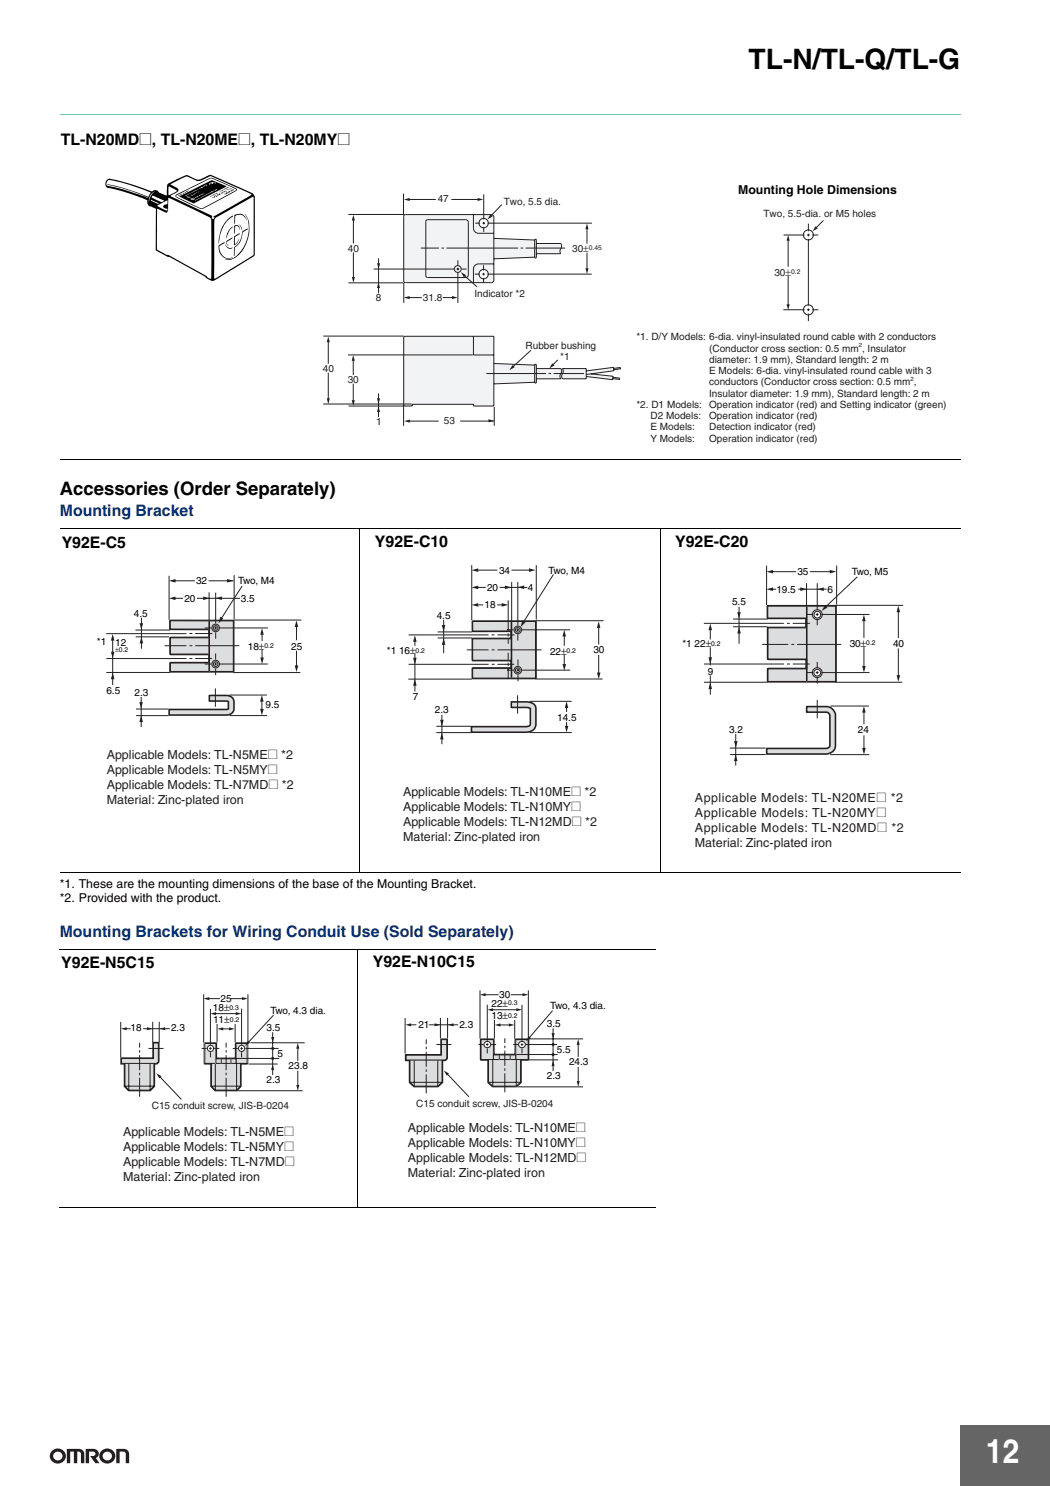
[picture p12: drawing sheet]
<svg xmlns="http://www.w3.org/2000/svg" width="210mm" height="297mm" viewBox="0 0 210 297" stroke-linecap="round" stroke-linejoin="round" font-family="sans-serif">
<g fill="#231f20">
<path d="M13.4 289.6h2.4a1.05 1.05 0 0 1 1.1 1v1.9h-.7v-1.9a.55 .55 0 0 0-.8-.4v2.3h-.6v-2.3h-.8v2.3h-.6z"/>
<path d="M23.2 289.6h.7a1.52 1.52 0 0 1 1.9 .7v2.2h-.7v-1.9v-.2l-.4-.2h-.8v2.3h-.7z"/>
<path d="M17.1 289.6h.7a1.54 1.54 0 0 1 1.9 .7 .9 .9 0 0 1-.6 1.2l.8 1h-.8l-1.1-1.5h.6a.45 .45 0 0 0 .5-.4 .45 .45 0 0 0-.5-.4h-.8v2.3h-.7z"/>
<path d="M10.7 291a.9 .9 0 0 0 1.8 0 .9 .9 0 0 0-1.8 0zM10.3 290.2a1.59 1.59 0 0 1 2.3-.3 1.59 1.59 0 0 1 0 2.3 1.59 1.59 0 0 1-2.3-.3 1.43 1.43 0 0 1 0-1.7z"/>
<path d="M20.6 291a.9 .9 0 0 0 1.8 0 .9 .9 0 0 0-1.8 0zM20.1 290.2a1.59 1.59 0 0 1 2.4-.3 1.59 1.59 0 0 1 0 2.3 1.59 1.59 0 0 1-2.4-.3 1.43 1.43 0 0 1 0-1.7z"/>
</g>
<path d="M192 285h17.9v12h-17.9z" fill="#656565"/>
<path d="M192 284.9v12.1M192 285h17.9" fill="none" stroke="#656565" stroke-width=".2"/>
<path d="M12 22.4h180v.7h-180z" fill="#fff"/>
<path d="M12 22.9h180" fill="none" stroke="#33e69a" stroke-width=".2"/>
<path d="M12 91.3h180v1.5h-180z" fill="#fff"/>
<path d="M12 91.8h180M12 105.5h180M72 105.5v68.9M132 105.5v68.9M12 174.4h180M12 189.7h119.1M71.6 189.7v51.7M12 241.3h119.1" fill="none" stroke="#000" stroke-width=".2"/>
<path d="M80.9 42.9h17.6l.2 .4v12.9l-.6 .2-17.2-.1-.2-.4v-12.6z" fill="#f2f3f4"/>
<path d="M107 47.9v3.6" fill="none" stroke="#f2f3f4" stroke-width=".33"/>
<g fill="#f2f3f4">
<path d="M107 48.7h5.1l.1 .5-.2 1 .1 .5h-5.1z"/>
<path d="M98.5 47.8l8.4 .2v3.5l-8.4 .1z"/>
</g>
<path d="M107 72.8v3.6" fill="none" stroke="#f2f3f4" stroke-width=".33"/>
<g fill="#f2f3f4">
<path d="M107 73.6h5.1l.1 .5-.3 1 .2 .5h-5.1z"/>
<path d="M112.4 73.7h4.7v2h-4.7l-.1-.5 .2-1z"/>
<path d="M98.7 72.7l8.1 .2v3.5l-8.1 .1z"/>
<path d="M117.2 74.1l5.4-.7 .1 .7-5.5 .7z"/>
<path d="M117 74.8l5.6 .4-.2 .8-5.3-.6z"/>
<path d="M122.6 73.6l1.4-.1v.2l-1.4 .2z"/>
<path d="M122.5 75.4l1.4 .1-.1 .3-1.4-.1z"/>
<path d="M80.7 67.3h18.1v13.6h-18.1z"/>
<path d="M94.6 79.8h4.1v1.4h-4.1z"/>
<path d="M80.7 80.1h1.7v1.1h-1.7z"/>
</g>
<g fill="none" stroke="#231f20" stroke-width=".2">
<path d="M80.7 43.2v13M81 42.9h17.2M81 56.5h17.2M85.1 44.3v10.8M85.5 55.5h7.6M85.5 43.9h7.6M93.6 44.4v10.6M94.6 42.9v2.7M94.6 53.8v2.7M95.7 46.6h3M95.7 52.8h3M98.7 43.4v12.6"/>
<path d="M98.7 47.7l8.2 .3v3.4l-8.2 .3M107.2 48v3.4M107.2 48.7h4.9M107.2 50.7h4.9M80.9 67.3l17.8-.1v14h-4.1v-.4h-12.2v.4h-1.7v-13.6zM94.6 67.2v3.8h4.1M98.7 72.7l8.2 .3M106.9 76.4l-8.2 .3M106.9 73v3.4M106.9 73l.2-.2 .1 .2v3.4l-.1 .2-.2-.2M107.2 73.7h4.9a.99 .99 0 0 1-.1 1.2l.1 .8h-4.9M112.4 73.7h4.8v2h-4.8a.99 .99 0 0 1 .2-1.2z"/>
<path d="M117.2 74.1l5.4-.7 .1 .7-5.5 .8M118.1 74.7l4.5 .5-.1 .7-5.3-.6M122.5 75.4l1.4 .2-.1 .2-1.3-.1M122.6 73.6l1.4-.1v.2l-1.3 .2"/>
</g>
<circle cx="96.7" cy="44.6" r=".94" fill="#fff"/>
<circle cx="96.7" cy="44.6" r=".94" fill="none" stroke="#231f20" stroke-width=".2"/>
<circle cx="96.7" cy="54.8" r=".94" fill="#fff"/>
<g fill="none" stroke="#231f20" stroke-width=".2">
<path d="M96.7 38.9v5M74.7 53.8h16.1M80.7 56.2l.3 .3M80.7 56.5v4.1M81 42.9l-.3 .3M84.1 49.6h3.6M85.1 55.1l.4 .4M85.5 43.9l-.4 .4M88.2 49.6h.6M89.3 49.6h14.3M91.3 53.8h.5M91.5 52v1"/>
<path d="M91.5 53.5v.5M91.5 54.5v6.1M92.3 53.8h1M93.1 43.9l.5 .3v.2M93.6 55v.2l-.5 .3M94.6 45.6a1.02 1.02 0 0 0 1.1 1M94.9 54.8h1M95 44.6h1M95.7 52.8a1.02 1.02 0 0 0-1.1 1M96.4 54.8h.5M96.5 44.6h.5M96.7 53v1"/>
<path d="M96.7 54.5v.6M96.7 55.6v1M96.7 44.4v.5M96.7 45.4v1M97.4 54.8h20.9M97.5 44.6h20.8M98.2 42.9l.3 .1 .2 .4M98.7 56v.2l-.5 .3M100.3 40.9l-2.2 2.3M104.1 49.6h.5M105.1 49.6h7.9M106.9 48l.2-.2 .1 .2"/>
<path d="M107.2 51.4l-.1 .2-.2-.2M112.1 48.7a.99 .99 0 0 1-.1 1.2l.1 .8M97.2 74.7h12M109.7 74.7h.5M110.7 74.7h6"/>
<circle cx="91.5" cy="53.8" r=".68"/>
<circle cx="96.7" cy="54.8" r=".94"/>
</g>
<path d="M98.1 42.8l.4 .5-1 .5z" fill="#231f20"/>
<path d="M106.1 70l-3.6 3.3" fill="none" stroke="#231f20" stroke-width=".2"/>
<path d="M102.4 73l.5 .4-1 .6z" fill="#231f20"/>
<path d="M92.8 55.1l2.6 2.2" fill="none" stroke="#231f20" stroke-width=".2"/>
<path d="M92.1 54.4l1.1 .6-.5 .4z" fill="#231f20"/>
<path d="M111.5 71.9l-1 1.1" fill="none" stroke="#231f20" stroke-width=".2"/>
<g fill="#231f20">
<path d="M110.4 72.6l.4 .5-1 .5z"/>
<path d="M75.4 79.6h.6l-.3 1.2z"/>
<path d="M75.7 81.2l.3 1.2h-.6z"/>
</g>
<path d="M70.6 71.9v3.1M70.6 76.7v3.5" fill="none" stroke="#231f20" stroke-width=".2"/>
<g fill="#231f20">
<path d="M70.3 80h.6l-.3 1.1z"/>
<path d="M70.6 71l.3 1.1h-.6z"/>
</g>
<path d="M70.6 43.9v4.8M70.6 50.4v5.2" fill="none" stroke="#231f20" stroke-width=".2"/>
<g fill="#231f20">
<path d="M70.3 55.4h.7l-.4 1.1z"/>
<path d="M70.6 42.9l.3 1.2h-.6z"/>
</g>
<path d="M65.6 68.2v4.5M65.6 74.5v5.3" fill="none" stroke="#231f20" stroke-width=".2"/>
<g fill="#231f20">
<path d="M65.3 79.6h.6l-.3 1.2z"/>
<path d="M65.6 67.3l.3 1.1h-.6z"/>
</g>
<path d="M117.3 45.6v3.1M117.3 50.5v3.3" fill="none" stroke="#231f20" stroke-width=".2"/>
<g fill="#231f20">
<path d="M117 53.6h.7l-.4 1.2z"/>
<path d="M117.3 44.7l.3 1.1h-.6z"/>
</g>
<path d="M80.7 38.7v4.2M81.7 39.9h5.4M90.2 39.9h5.5M69.7 56.5h11" fill="none" stroke="#231f20" stroke-width=".2"/>
<g fill="#231f20">
<path d="M95.5 39.6l1.1 .3-1.1 .3z"/>
<path d="M80.7 39.9l1.2-.3v.6z"/>
</g>
<path d="M81.7 59.5h2.6M88.5 59.5h2.1" fill="none" stroke="#231f20" stroke-width=".2"/>
<g fill="#231f20">
<path d="M90.4 59.2l1.1 .3-1.1 .3z"/>
<path d="M80.7 59.5l1.2-.3v.6z"/>
</g>
<path d="M81.7 84.2h6M92 84.2h6.7" fill="none" stroke="#231f20" stroke-width=".2"/>
<g fill="#231f20">
<path d="M97.6 83.8l1.2 .3-1.2 .3z"/>
<path d="M80.8 84.2l1.1-.3v.6z"/>
</g>
<path d="M64.6 67.2h16.1M69.6 70.9h24.9M75.7 78.7v4.6M64.6 80.8h17.7M69.7 81.2h10.9M80.7 81.1v4M98.8 81.4v3.7" fill="none" stroke="#231f20" stroke-width=".2"/>
<g fill="#231f20">
<path d="M75.4 52.6h.6l-.3 1.2z"/>
<path d="M75.7 56.4l.3 1.2h-.6z"/>
</g>
<g fill="none" stroke="#231f20" stroke-width=".2">
<path d="M69.6 42.9h11.1M75.7 51.6v7M156.6 47h4.3M161.4 47h.5M161.6 44.7v1.5M161.6 46.7v.5M161.6 47.7v13.4M162.4 47h1.2M164.6 44.1l-1.5 1.5M156.6 61.9h4.3M161.4 61.9h.5M161.6 61.7v.5"/>
<path d="M161.6 62.7v1.5M162.4 61.9h1.2"/>
<circle cx="161.6" cy="47" r="1"/>
<circle cx="161.6" cy="61.9" r="1"/>
</g>
<path d="M163 45.2l.5 .5-1.1 .5z" fill="#231f20"/>
<path d="M157.6 47.9v5.4M157.6 55.2v5.8" fill="none" stroke="#231f20" stroke-width=".2"/>
<g fill="#231f20">
<path d="M157.3 60.8h.6l-.3 1.2z"/>
<path d="M157.6 47l.3 1.1h-.7z"/>
</g>
<path d="M21.3 36l.4-.2a41.4 41.4 0 0 1 8.7 2.4 .93 .93 0 0 1 1.5 .3l1.4 .6 .1-1.3a1.11 1.11 0 0 1 .2-1.1l3.6-1.7 .4 .1a3.1 3.1 0 0 0 2.6 .7l1.6-.8h.4l8.3 3.6 .4 .8v11.7l-7.3 4.5a1.46 1.46 0 0 1-2.2 .1l-.4-.4-7.1-4-.3 .1-2.4-1.3v-8.4l-1.4-.5-.3-.5v-.7l-3.9-1.4-3.5-1a.94 .94 0 0 1-1-.5 .94 .94 0 0 1 .2-1.1z" fill="#000"/>
<path d="M34.1 36.8l3.1-1.5h.4l1.7 .9a6 6 0 0 0 2.8-1l8.1 3.7-4.6 2.8-3 1.5 .3 .4-.3 .2-.3-.2v-.5l-8.2-3.9v-.1l.9-.5a.79 .79 0 0 0 .7-.6 2.35 2.35 0 0 0-1.5-1.1z" fill="#fff"/>
<path d="M35.1 39l7.1-3.5 5.1 2.2 .1 .3-.1 .1-6 3.3a1.58 1.58 0 0 1-2 0l-3.7-1.8a.49 .49 0 0 1-.5-.6z" fill="#000"/>
<g fill="#fff">
<path d="M35.1 39.2l7.1-3.5 5.1 2.2-7 3.7z"/>
<path d="M21.6 36.1l.2-.1h.3l3.1 .7 4.9 1.8-.4 .8a37.1 37.1 0 0 0-8.3-2.4h.1a32 32 0 0 1 8 2.7l-4.2-1.5-3.9-1-.1-.6z"/>
</g>
<path d="M35.8 39.3l6.5-3.3 3 1.2-6.5 3.4z" fill="#000"/>
<path d="M41.9 36.6l.5-.2 .7 .1v.3h-.2l.1-.2-.1-.1h-.2l-.3 .3-.1-.2-.2 .1h-.2l.1 .2h.2l-.1 .1-.3-.2z" fill="#fff"/>
<path d="M42 36.6h.2z" fill="#000"/>
<path d="M41 37h.4l-.2 .1z" fill="#fff"/>
<g fill="#fff">
<path d="M40.6 37.3l.1-.2 .1 .2 .1-.3 .2 .1-.3 .2z"/>
<path d="M33.7 37.3h.2l1.5 .9-1.7 .8z"/>
<path d="M37.1 39.1l3.2-1.8 .2 .2-3.3 1.6 .5 .2-.1 .1h.3v.1l.5 .2 .3-.1h.2l-.1 .3 .3 .1 3.1-1.7h.4l-3.5 1.8-.5-.2h-.4v-.2l-.6-.2z"/>
</g>
<path d="M44.8 37.8l.7-.4 .3 .1-.9 .4h-.2zM45.4 37.8l.5 .2-.6-.1zM45.8 37.6l.5 .1-.3 .1z" fill="#000"/>
<path d="M43 38l.3-.2 .1 .1-.4 .2z" fill="#fff"/>
<path d="M44.8 38.7l.3 .1-.1-.2 .2 .1 .1-.2h.3l.3-.3h.3l-.2-.1h.3v-.1a.27 .27 0 0 1 .2-.1 .27 .27 0 0 1 .3 .1l-.8 .3v.1l-.8 .4z" fill="#000"/>
<path d="M46.5 37.9h.2l-.2 .1z" fill="#fff"/>
<path d="M44.1 38.2l.6-.3zM45.3 38h.1z" fill="#000"/>
<path d="M42.8 38.1l.2-.1z" fill="#fff"/>
<path d="M37.2 38.3l.5-.1-.4 .2zM44.6 38.3l.5-.1-.1-.1 .3 .1-.4 .1 .1 .1z" fill="#000"/>
<path d="M42.5 38.1l.2 .1z" fill="#fff"/>
<path d="M43.8 38.3l.3-.1z" fill="#000"/>
<g fill="#fff">
<path d="M39.7 38.2l.2 .1z"/>
<path d="M39.6 38.3l.2 .1z"/>
<path d="M30.3 38.7l.6-.4a2.71 2.71 0 0 0-1.2 2.2l.2-1.1z"/>
</g>
<path d="M44.3 38.4l.1-.1 .1 .2h.3l-.3 .1z" fill="#000"/>
<path d="M45.7 38.4h.2z" fill="#fff"/>
<path d="M36.9 38.4l.3 .1zM43.7 38.4l.1 .1z" fill="#000"/>
<g fill="#fff">
<path d="M39.2 38.5h.2z"/>
<path d="M45.3 38.5h.2l-.1 .1z"/>
</g>
<path d="M36.5 38.6h.4l-.3 .2zM43.1 38.7l.5-.1-.6 .2zM44.1 38.6l.3 .1-.2 .1 .1-.1z" fill="#000"/>
<path d="M39 38.6l.2 .1z" fill="#fff"/>
<path d="M43.9 38.6h.1l.2 .2z" fill="#000"/>
<g fill="#fff">
<path d="M40.7 38.6l.2 .1z"/>
<path d="M40.3 38.8h.4l-.2 .1z"/>
<path d="M38.8 38.7h.1l.1 .1-.2 .1z"/>
</g>
<path d="M35.6 39.1l.7-.3h.1l-.6 .4zM42.5 38.9l.5-.1-.3 .2zM43.2 39h.3l-.1-.1h.4l-.1-.1 .1-.1 .2 .2h-.4v.3z" fill="#000"/>
<g fill="#fff">
<path d="M39.7 39.1l.5-.3 .1 .1-.3 .1v.2z"/>
<path d="M38.6 38.8l.1 .1z"/>
<path d="M38.3 38.9l.4 .1-.4 .2z"/>
<path d="M38.1 39.1l.1-.1z"/>
</g>
<path d="M41.9 39.3l.7-.2-.4 .2zM42.8 39.2l.3-.1 .3 .1-.4 .2z" fill="#000"/>
<g fill="#fff">
<path d="M30.5 39.1l2.3 1-.5 .3-.8-.4-1.2-.5z"/>
<path d="M42.9 39.2l.4 .1h-.2z"/>
<path d="M39.3 39.3h.4l-.2 .1z"/>
<path d="M43.2 43.5l7.4-4.2 .1 11.6-7.8 4.8-.1-10.7a1.43 1.43 0 0 1 .4-1.5z"/>
<path d="M39 39.5l.3-.1z"/>
</g>
<path d="M42.4 39.4h.5l-.1 .2z" fill="#000"/>
<path d="M31.4 41.7l1.7 .8h.2l.2-.2a1.32 1.32 0 0 0 .1-1.2v-1.5h.2l8 3.8 .4 .3 .1 8.7-.2 3.3-8.3-4.7-.5-.1-1.9-1z" fill="#fff"/>
<path d="M38.3 39.9l.2-.1-.1 .1zM38.7 39.7h.1l-.2 .1z" fill="#000"/>
<g fill="#fff">
<path d="M30.2 40l1.6 .6-.2 .2-.4-.2-1-.5z"/>
<path d="M31.5 41.1l2-1.1v.8h-.3a.46 .46 0 0 0-.5 .6l.3 .3h.5v.3l-.3 .1-.7-.4z"/>
</g>
<path d="M43.7 49.1l1.2-.7v.2l-1.1 .6a1.96 1.96 0 0 0 2.6 2.2h.2a1.8 1.8 0 0 1-1.9 .1 1.8 1.8 0 0 1-1-1.6zM45 48.8a1.18 1.18 0 0 0 1.5 .7 .91 .91 0 0 1-1 .2 .91 .91 0 0 1-.5-.9zM45.2 48.2l1.3-.7-.1 .2-1.1 .6 .1 .5 .4 .4a.94 .94 0 0 1-.6-1zM46.2 45.5l.3-.2a4.2 4.2 0 0 0-1.2 2.4l.2-1.2zM45.8 43.6l.8-.5v.1a7.1 7.1 0 0 0-2.9 5.5 6.8 6.8 0 0 1 2.1-5.1zM46.9 45.1a.78 .78 0 0 1 .9 .1 .78 .78 0 0 1 .2 .8 .8 .8 0 0 0-1-.8v1.4l-.2 .1zM46.8 47.3l1-.7 .2 .1-1.1 .7v1.4l.4-.3 .5-.8a1.64 1.64 0 0 1-1 1.3zM47.7 44.9a1.05 1.05 0 0 1 .7 1.1l-.3-.7zM46.9 42.9a1.59 1.59 0 0 1 2.4 1.3 1.52 1.52 0 0 0-2.3-1v1.1l-.2 .4zM48.4 46.3l1.1-.7v.2a1.92 1.92 0 0 0-1.2 1.9 3.1 3.1 0 0 1-1.4 1.8v1.6l-.1 .1v-1.8a3.5 3.5 0 0 0 1.6-3.1zM48.8 42.7a3.6 3.6 0 0 1 1.1 3.3 6.7 6.7 0 0 1-3.5 5.8 1.44 1.44 0 0 1-1.4 0 3.2 3.2 0 0 0 3.3-1.9 6.6 6.6 0 0 0 .8-6.9z" fill="#000"/>
<path d="M34 124.1h12.6v10.1h-12.5v-1.7h7.7v-1.8h-7.7v-3.2h7.7v-1.8h-7.8zM41.8 124.1v10.1" fill="none" stroke="#231f20" stroke-width=".48"/>
<path d="M34 124.1h12.6v10.1h-12.5v-1.7h7.7v-1.8h-7.7v-3.2h7.7v-1.8h-7.8z" fill="#dcdddf"/>
<path d="M34 124.1h12.6v10.1h-12.5v-1.7h7.7v-1.8h-7.7v-3.2h7.7v-1.8h-7.8z" fill="none" stroke="#231f20" stroke-width=".2"/>
<circle cx="43.1" cy="132.7" r=".46" fill="#fff"/>
<g fill="none" stroke="#231f20" stroke-width=".2">
<circle cx="43.1" cy="132.7" r=".76"/>
<circle cx="43.1" cy="132.7" r=".46"/>
</g>
<circle cx="43.1" cy="125.5" r=".46" fill="#fff"/>
<g fill="none" stroke="#231f20" stroke-width=".2">
<circle cx="43.1" cy="125.5" r=".76"/>
<circle cx="43.1" cy="125.5" r=".46"/>
</g>
<path d="M41.8 124.1v10.1z" fill="#fff"/>
<path d="M41.8 124.1v10.1" fill="none" stroke="#231f20" stroke-width=".32"/>
<path d="M33.8 141.8h11.7l.2-.1-.1-1.5-3.8-.1v-1.1h3.8a1.3 1.3 0 0 1 1.2 1.3v1.4a1.34 1.34 0 0 1-1.5 1.2h-11.5z" fill="#dcdddf"/>
<path d="M33.8 141.8h11.7l.2-.1-.1-1.5-3.8-.1v-1.1h3.8a1.3 1.3 0 0 1 1.2 1.3v1.4a1.34 1.34 0 0 1-1.5 1.2h-11.5z" fill="none" stroke="#231f20" stroke-width=".32"/>
<path d="M21.3 134.4h12.7M27.1 125.9h6.9M27.1 127.3h6.7M45.8 138.9h7.6M46.6 134.4h13.4M46.7 123.9h13.5M59.3 125.1v2.9M59.3 130.1v3.2M27.2 141.7h6.5M27.2 143h6.5M45.9 143h7.5" fill="none" stroke="#231f20" stroke-width=".2"/>
<g fill="#231f20">
<path d="M58.9 133h.7l-.3 1.3z"/>
<path d="M59.3 124l.3 1.3h-.7z"/>
</g>
<path d="M52.4 126.6v1.5M52.4 129.9v1.8" fill="none" stroke="#231f20" stroke-width=".2"/>
<g fill="#231f20">
<path d="M52 131.4h.7l-.3 1.3z"/>
<path d="M52.4 125.6l.3 1.3h-.7z"/>
</g>
<path d="M33.8 115.1v8.8M28.2 139.3v6M43.1 137.6v3.7" fill="none" stroke="#231f20" stroke-width=".2"/>
<g fill="#231f20">
<path d="M28.2 143l.4 1.3h-.7z"/>
<path d="M27.9 140.3h.7l-.4 1.4z"/>
</g>
<path d="M28.3 123.5v6.2" fill="none" stroke="#231f20" stroke-width=".2"/>
<g fill="#231f20">
<path d="M28.3 127.3l.3 1.3h-.7z"/>
<path d="M27.9 124.6h.7l-.3 1.3z"/>
</g>
<path d="M22.5 127.4v9.5" fill="none" stroke="#231f20" stroke-width=".2"/>
<g fill="#231f20">
<path d="M22.5 126.7l.4 1.3h-.7z"/>
<path d="M22.2 130.3h.7l-.4 1.3z"/>
<path d="M22.5 134.5l.4 1.3h-.7z"/>
</g>
<path d="M52.4 139.8v2.1" fill="none" stroke="#231f20" stroke-width=".2"/>
<g fill="#231f20">
<path d="M52.3 138.9l.4 1.4h-.7z"/>
<path d="M52 141.7h.7l-.3 1.3z"/>
</g>
<path d="M34.8 119.6h1.8M39.4 119.6h8.6M41.8 118.4v5.5" fill="none" stroke="#231f20" stroke-width=".2"/>
<g fill="#231f20">
<path d="M40.6 119.2l1.3 .4-1.3 .3z"/>
<path d="M33.8 119.6l1.3-.4v.8z"/>
<path d="M43.1 119.6l1.3-.4v.7z"/>
</g>
<path d="M34.8 116.1h4.1M41.7 116.1h5" fill="none" stroke="#231f20" stroke-width=".2"/>
<g fill="#231f20">
<path d="M45.4 115.7l1.3 .4-1.3 .3z"/>
<path d="M33.8 116.1l1.3-.4v.8z"/>
</g>
<path d="M46.8 115v8.8M48.4 117.1l-4.2 6.6M21.2 126.7h16M21.3 131.6h16M32.9 129.1h4.4M37.9 129.1h.6M37.9 126.6h.6M37.9 131.6h.6M39 129.1h8.8M39 126.6h3.5M39 131.6h3.4" fill="none" stroke="#231f20" stroke-width=".2"/>
<path d="M44 123.3l.6 .3-.9 1z" fill="#231f20"/>
<path d="M43.1 118.5v6.1M40.9 132.7h1.3M40.9 125.5h1.3M42.8 132.7h.6M42.8 125.5h.6M43.1 130.6v1.2M43.1 132.4v.6M43.1 133.6v1.3M43.1 125.2v.6M43.1 126.4v1.3M43.9 132.7h9.6M44 125.5h9.6" fill="none" stroke="#231f20" stroke-width=".2"/>
<path d="M94.5 124.2h12.6v11.3h-12.6v-1.9h7.7v-1.6h-7.7v-4.3h7.8v-1.6h-7.8z" fill="none" stroke="#231f20" stroke-width=".48"/>
<path d="M94.5 124.2h12.6v11.3h-12.6v-1.9h7.7v-1.6h-7.7v-4.3h7.7v-1.6h-7.7z" fill="#dcdddf"/>
<path d="M94.5 124.2h12.6v11.3h-12.6v-1.9h7.7v-1.6h-7.7v-4.3h7.7v-1.6h-7.7z" fill="none" stroke="#231f20" stroke-width=".2"/>
<path d="M102.2 124.3v11.2" fill="none" stroke="#231f20" stroke-width=".32"/>
<circle cx="103.5" cy="125.9" r=".46" fill="#fff"/>
<g fill="none" stroke="#231f20" stroke-width=".2">
<circle cx="103.5" cy="125.9" r=".76"/>
<circle cx="103.5" cy="134" r=".76"/>
<circle cx="103.5" cy="125.9" r=".46"/>
</g>
<circle cx="103.5" cy="134" r=".46" fill="#fff"/>
<circle cx="103.5" cy="134" r=".46" fill="none" stroke="#231f20" stroke-width=".2"/>
<path d="M94.2 145.3l11.4-.1 .3-.2 .1-.3v-3.1l-1-.2h-2.8v-1.1h2.8a1.63 1.63 0 0 1 2.1 1.4v3a1.75 1.75 0 0 1-2.1 1.7h-10.8z" fill="#dcdddf"/>
<path d="M94.2 145.3l11.4-.1 .3-.2 .1-.3v-3.1l-1-.2h-2.8v-1.1h2.8a1.63 1.63 0 0 1 2.1 1.4v3a1.75 1.75 0 0 1-2.1 1.7h-10.8z" fill="none" stroke="#231f20" stroke-width=".32"/>
<path d="M81.6 135.8h12.8M87.5 126.3h6.9M87.5 127.5h6.9M107 135.7h13.5M107.1 124.1h13.6M119.7 125.3v3.5M119.7 130.9v3.8M87.2 145.2h7M87.2 146.4h7M105.9 146.4h8.4M105.9 140.2h8.4" fill="none" stroke="#231f20" stroke-width=".2"/>
<g fill="#231f20">
<path d="M119.3 134.4h.7l-.3 1.4z"/>
<path d="M119.7 124.2l.3 1.3h-.7z"/>
</g>
<path d="M112.8 127v2.1M112.8 130.9v2.1" fill="none" stroke="#231f20" stroke-width=".2"/>
<g fill="#231f20">
<path d="M112.5 132.7h.7l-.4 1.4z"/>
<path d="M112.8 125.9l.4 1.3h-.8z"/>
</g>
<path d="M103.5 139v3.6M88.3 142.9v5.9" fill="none" stroke="#231f20" stroke-width=".2"/>
<g fill="#231f20">
<path d="M88.3 146.5l.4 1.3h-.7z"/>
<path d="M88 143.9h.7l-.4 1.3z"/>
</g>
<path d="M88.7 123.9v6.7" fill="none" stroke="#231f20" stroke-width=".2"/>
<g fill="#231f20">
<path d="M88.7 127.6l.3 1.3h-.7z"/>
<path d="M88.3 124.9h.7l-.3 1.4z"/>
</g>
<path d="M82.9 127.7v1.4M82.9 130.7v7.5" fill="none" stroke="#231f20" stroke-width=".2"/>
<g fill="#231f20">
<path d="M82.9 127l.4 1.3h-.7z"/>
<path d="M82.6 131.5h.7l-.4 1.3z"/>
<path d="M82.9 135.8l.4 1.3h-.7z"/>
</g>
<path d="M113.3 141.3v1M113.3 144.3v1" fill="none" stroke="#231f20" stroke-width=".2"/>
<g fill="#231f20">
<path d="M113.3 140.2l.3 1.3h-.7z"/>
<path d="M112.9 145.1h.7l-.3 1.3z"/>
</g>
<path d="M102.3 116.3v7.9M95.4 120.9h1.2M99.4 120.9h1.2" fill="none" stroke="#231f20" stroke-width=".2"/>
<g fill="#231f20">
<path d="M100.3 120.6l1.3 .3-1.3 .4z"/>
<path d="M94.3 120.9l1.3-.3v.7z"/>
<path d="M103.5 117.4l1.3-.4v.7z"/>
</g>
<path d="M94.8 117.4h2.3M99.9 117.4h5.5" fill="none" stroke="#231f20" stroke-width=".2"/>
<g fill="#231f20">
<path d="M100.9 117.1l1.3 .3-1.3 .4z"/>
<path d="M94.3 117.4l1.3-.3v.7z"/>
</g>
<path d="M94.3 113v11M95.4 114h4M102.2 114h3.8M107.2 113v10.9" fill="none" stroke="#231f20" stroke-width=".2"/>
<g fill="#231f20">
<path d="M105.7 113.6l1.4 .4-1.4 .3z"/>
<path d="M94.3 114l1.3-.4v.7z"/>
</g>
<path d="M110.6 114.8l-6 9.6M81.7 126.9h16M81.7 132.8h16M93.3 129.9h4.4M98.3 129.9h.6M98.3 126.9h.6M98.3 132.8h.6M99.4 129.9h8.9M99.4 126.9h3.5M99.4 132.8h3.4" fill="none" stroke="#231f20" stroke-width=".2"/>
<path d="M104.4 124l.6 .4-.9 1z" fill="#231f20"/>
<g fill="none" stroke="#231f20" stroke-width=".2">
<path d="M103.5 116.3v8.7M101.3 125.9h1.3M101.4 134h1.3M101.6 120v6M101.6 126.6v.6M101.6 127.7v1M101.6 130.5v1.4M101.6 132.5v.6M101.6 133.6v2M103.2 125.9h.6M103.3 134h.5M103.5 125.6v.6"/>
<path d="M103.5 126.8v1.3M103.5 131.8v1.3M103.5 133.6v.7M103.5 134.8v1.4M104.4 125.9h9.6M104.4 134h9.6"/>
</g>
<path d="M161.3 123.5h-7.8v-2.3h13.5v15h-13.5v-2.5h7.8v-2h-7.8v-6.2h7.8" fill="none" stroke="#231f20" stroke-width=".48"/>
<g fill="#231f20">
<circle cx="163.4" cy="122.8" r=".95"/>
<circle cx="163.4" cy="134.5" r=".95"/>
</g>
<path d="M161.3 126v-4.8v15" fill="none" stroke="#231f20" stroke-width=".48"/>
<path d="M153.5 121.2h13.5v15h-13.5v-2.5h7.8v-2h-7.8v-6.2h7.8v-2h-7.8z" fill="#dcdddf"/>
<path d="M161.3 123.5h-7.8v-2.3h13.5v15h-13.5v-2.5h7.8v-2h-7.8v-6.2h7.8" fill="none" stroke="#231f20" stroke-width=".2"/>
<path d="M161.3 121.2v15z" fill="#fff"/>
<path d="M161.3 121.2v15" fill="none" stroke="#231f20" stroke-width=".32"/>
<circle cx="163.4" cy="122.9" r=".67" fill="#fff"/>
<g fill="none" stroke="#231f20" stroke-width=".2">
<circle cx="163.4" cy="122.9" r=".99"/>
<circle cx="163.4" cy="122.9" r=".67"/>
</g>
<circle cx="163.4" cy="134.5" r=".67" fill="#fff"/>
<g fill="none" stroke="#231f20" stroke-width=".2">
<circle cx="163.4" cy="134.5" r=".99"/>
<circle cx="163.4" cy="134.5" r=".67"/>
</g>
<path d="M161.3 141.2h3.9a1.98 1.98 0 0 1 1.8 1.5v6.3a1.82 1.82 0 0 1-1.8 1.7h-11.9v-1.1h11.9a.74 .74 0 0 0 .7-.6l-.1-6.2-.6-.4h-3.9z" fill="#dcdddf"/>
<path d="M161.3 141.2h3.9a1.98 1.98 0 0 1 1.8 1.5v6.3a1.82 1.82 0 0 1-1.8 1.7h-11.9v-1.1h11.9a.74 .74 0 0 0 .7-.6l-.1-6.2-.6-.4h-3.9z" fill="none" stroke="#231f20" stroke-width=".32"/>
<path d="M140.7 136.4h12.8M146.5 123.7h7M146.5 125.3h7M166.9 136.4h13.5M167 121h13.6M179.6 122.1v5.4M179.6 129.6v5.6M145.9 149.5h7.1M146 150.8h7.1M165.9 150.8h7.9M166 141.1h7.7" fill="none" stroke="#231f20" stroke-width=".2"/>
<g fill="#231f20">
<path d="M179.2 135h.7l-.3 1.3z"/>
<path d="M179.6 121.1l.3 1.3h-.7z"/>
</g>
<path d="M172.7 123.9v3.6M172.7 129.3v4.1" fill="none" stroke="#231f20" stroke-width=".2"/>
<g fill="#231f20">
<path d="M172.4 133.1h.7l-.4 1.3z"/>
<path d="M172.7 122.8l.4 1.4h-.8z"/>
</g>
<g fill="none" stroke="#231f20" stroke-width=".2">
<path d="M163.4 116.6v5.3M161.2 122.8h1.3M161.2 134.4h1.3M163.1 122.8h.5M163.1 134.4h.5M163.4 122.5v.6M163.4 123.7v1.3M163.4 132.3v1.3M163.4 134.1v.6M163.4 135.3v1.4M163.4 139.9v3.7M164.2 122.8h9.6"/>
<path d="M164.2 134.4h9.6M147.1 146.7v6.3"/>
</g>
<g fill="#231f20">
<path d="M147.1 150.8l.3 1.3h-.7z"/>
<path d="M146.7 148.2h.7l-.3 1.3z"/>
</g>
<path d="M147.7 121.3v7.4" fill="none" stroke="#231f20" stroke-width=".2"/>
<g fill="#231f20">
<path d="M147.7 125.3l.4 1.3h-.7z"/>
<path d="M147.4 122.4h.7l-.4 1.3z"/>
</g>
<path d="M142 125.4v2.4M142 129.4v3.6M142 135.1v3.8" fill="none" stroke="#231f20" stroke-width=".2"/>
<g fill="#231f20">
<path d="M142 124.6l.3 1.4h-.7z"/>
<path d="M141.6 131.4h.7l-.3 1.3z"/>
<path d="M142 136.4l.3 1.3h-.7z"/>
</g>
<path d="M172.7 142.2v2.6M172.7 147v2.7" fill="none" stroke="#231f20" stroke-width=".2"/>
<g fill="#231f20">
<path d="M172.7 141.1l.4 1.3h-.7z"/>
<path d="M172.4 149.5h.7l-.4 1.3z"/>
</g>
<path d="M154.3 117.8h.9M159.6 117.8h5.6M161.2 116.6v4.4" fill="none" stroke="#231f20" stroke-width=".2"/>
<g fill="#231f20">
<path d="M160 117.4l1.3 .4-1.3 .3z"/>
<path d="M153.2 117.8l1.3-.4v.7z"/>
<path d="M163.4 117.8l1.3-.4v.7z"/>
</g>
<path d="M154.3 114.3h4.9M161.9 114.3h4.2" fill="none" stroke="#231f20" stroke-width=".2"/>
<g fill="#231f20">
<path d="M165.9 113.9l1.3 .4-1.3 .3z"/>
<path d="M153.2 114.3l1.3-.4v.7z"/>
</g>
<path d="M153.2 113.1v7.9M167.3 113.1v7.8M171.4 115.3l-6.4 6.1M140.7 124.6h16M140.7 132.7h16M152.4 128.8h5.2M157.3 124.6h.6M157.3 132.7h.6M158.2 128.8h.6M158.5 124.6h3.4M158.5 132.7h3.4M159.3 128.8h8.9" fill="none" stroke="#231f20" stroke-width=".2"/>
<path d="M164.9 121l.5 .5-1.2 .6z" fill="#231f20"/>
<path d="M40.9 208.6h2.3v4h-2.3zM43.2 211.6h4v1h-4zM47.2 208.6h2.2v4h-2.2z" fill="none" stroke="#231f20" stroke-width=".48"/>
<path d="M42.3 212.6h5.8v4.5l-.8 .8h-4.3l-.7-.8z" fill="#fff"/>
<path d="M42.3 212.6v4.5l.7 .8h4.3l.8-.8v-4.5" fill="none" stroke="#231f20" stroke-width=".48"/>
<path d="M42.3 212.6h5.8v4.5l-.8 .8h-4.3l-.7-.8z" fill="#dcdddf"/>
<path d="M42.3 212.6v4.5l.7 .8h4.3l.8-.8v-4.5M42.3 217.1h5.8M43 212.6v5.3M47.3 212.6v5.3" fill="none" stroke="#231f20" stroke-width=".2"/>
<g fill="none" stroke="#231f20" stroke-width=".48">
<path d="M24.3 211.6h6.4v-3.1h1v3.6l-.3 .4-7.1 .1zM44.2 211.6v1M46.2 211.6v1"/>
<circle cx="42.1" cy="209.6" r=".41"/>
<circle cx="48.3" cy="209.6" r=".41"/>
</g>
<path d="M40.9 208.6h2.3v4h-2.3z" fill="#dcdddf"/>
<path d="M40.9 208.6h2.3v4h-2.3z" fill="none" stroke="#231f20" stroke-width=".2"/>
<path d="M47.2 208.6h2.2v4h-2.2z" fill="#dcdddf"/>
<path d="M47.2 208.6h2.2v4h-2.2z" fill="none" stroke="#231f20" stroke-width=".2"/>
<path d="M43.2 211.6h4v1h-4z" fill="#dcdddf"/>
<path d="M43.2 211.6h4v1h-4z" fill="none" stroke="#231f20" stroke-width=".2"/>
<path d="M44.2 211.6v1z" fill="#fff"/>
<path d="M44.2 211.6v1" fill="none" stroke="#231f20" stroke-width=".2"/>
<path d="M46.2 211.6v1z" fill="#fff"/>
<path d="M46.2 211.6v1" fill="none" stroke="#231f20" stroke-width=".2"/>
<circle cx="42.1" cy="209.6" r=".62" fill="#fff"/>
<circle cx="42.1" cy="209.6" r=".62" fill="none" stroke="#231f20" stroke-width=".2"/>
<circle cx="48.3" cy="209.6" r=".62" fill="#fff"/>
<circle cx="48.3" cy="209.6" r=".62" fill="none" stroke="#231f20" stroke-width=".2"/>
<g fill="#231f20">
<circle cx="54.5" cy="211.6" r=".31"/>
<circle cx="54.5" cy="209.6" r=".31"/>
</g>
<path d="M25 212.6h5.8v4.5l-.8 .8h-4.3l-.7-.8z" fill="#fff"/>
<path d="M25 212.6v4.5l.7 .8h4.3l.8-.8v-4.5M25 217.1h5.8M25.7 212.6v5.3M30 212.6v5.3" fill="none" stroke="#231f20" stroke-width=".48"/>
<path d="M25 212.6h5.8v4.5l-.8 .8h-4.3l-.7-.8z" fill="#dcdddf"/>
<path d="M25 212.6v4.5l.7 .8h4.3l.8-.8v-4.5M25 217.1h5.8M25.7 212.6v5.3M30 212.6v5.3" fill="none" stroke="#231f20" stroke-width=".2"/>
<path d="M24.3 211.6h6.4v-3.1h1v3.6l-.3 .4-7.1 .1z" fill="#dcdddf"/>
<path d="M24.3 211.6h6.4v-3.1h1v3.6l-.3 .4-7.1 .1zM43.4 204.7v3.7M44.4 205.7h1.7M47 204.7v3.7" fill="none" stroke="#231f20" stroke-width=".2"/>
<path d="M43.5 205.7l1.1-.3v.6z" fill="#231f20"/>
<path d="M25.1 205.6h1" fill="none" stroke="#231f20" stroke-width=".2"/>
<g fill="#231f20">
<path d="M24.2 205.6l1.1-.3v.6z"/>
<path d="M45.8 205.4l1.1 .3-1.1 .3z"/>
</g>
<path d="M28.6 205.6h5.3" fill="none" stroke="#231f20" stroke-width=".2"/>
<g fill="#231f20">
<path d="M31.9 205.6l1.1-.3v.6z"/>
<path d="M29.4 205.3l1.1 .3-1.1 .3z"/>
</g>
<path d="M42.7 202.6h4.8" fill="none" stroke="#231f20" stroke-width=".2"/>
<g fill="#231f20">
<path d="M47.1 202.3l1.2 .3-1.2 .3z"/>
<path d="M42.1 202.6l1.1-.3v.6z"/>
</g>
<path d="M40.7 198.7v9.7M41.6 199.6h2.4M46.1 199.6h2.5M49.6 198.7v9.7M30.5 204.2v4.1M31.8 204.2v4.1" fill="none" stroke="#231f20" stroke-width=".2"/>
<g fill="#231f20">
<path d="M48.4 199.3l1.1 .3-1.1 .3z"/>
<path d="M40.7 199.6l1.1-.3v.6z"/>
</g>
<path d="M59.5 209.2v2.9M59.5 214v3.1" fill="none" stroke="#231f20" stroke-width=".2"/>
<g fill="#231f20">
<path d="M59.5 208.5l.3 1.1h-.6z"/>
<path d="M59.2 216.9h.6l-.3 1.1z"/>
</g>
<path d="M47.2 211.6h8.6M50.1 208.4h10.8M54.5 206.3v8.6" fill="none" stroke="#231f20" stroke-width=".2"/>
<g fill="#231f20">
<path d="M54.5 212.7l.3 1.2h-.6z"/>
<path d="M54.2 207.3h.6l-.3 1.2z"/>
</g>
<path d="M54.7 202.9l-5.1 5.5" fill="none" stroke="#231f20" stroke-width=".2"/>
<path d="M49.6 208l.4 .4-1 .6z" fill="#231f20"/>
<path d="M31.9 215.2l4.4 4.6" fill="none" stroke="#231f20" stroke-width=".2"/>
<path d="M31.3 214.5l1 .6-.4 .5z" fill="#231f20"/>
<g fill="none" stroke="#231f20" stroke-width=".2">
<path d="M24.1 204.3v7.1M27.9 208.4v1M27.9 209.9v.5M27.9 210.9v3M27.9 214.4v.5M27.9 215.4v3.8M29.7 209.6h3M40.3 209.6h1M41.8 209.6h.5M42.1 201.7v7.1M42.1 209.3v.5M42.1 210.3v1"/>
<path d="M42.8 209.6h1M45.2 208.4v1M45.2 209.9v.5M45.2 210.9v3M45.2 214.4v.5M45.2 215.4v3.8M46.5 209.6h1M47.5 218h13M48 209.6h.5M48.3 201.6v7.2M48.3 209.3v.5M48.3 210.3v1"/>
<path d="M49 209.6h6.7M49.7 212.7h5.8"/>
</g>
<path d="M81.2 210.9h7.1v-3.1h1v3.6l-.2 .4-7.9 .1zM96.2 207.8h2.4v4h-2.4zM98.6 210.9h4.5v.9h-4.5zM103.1 207.8h2.5v4h-2.5z" fill="none" stroke="#231f20" stroke-width=".48"/>
<path d="M97.7 211.9h6.4v4.4l-.9 .8h-4.7l-.8-.8z" fill="#fff"/>
<path d="M97.7 211.9v4.4l.8 .8h4.7l.9-.8v-4.4" fill="none" stroke="#231f20" stroke-width=".48"/>
<path d="M82 212h6.4v4.3l-.9 .8h-4.7l-.8-.8z" fill="#fff"/>
<path d="M82 212v4.3l.8 .8h4.7l.9-.8v-4.3" fill="none" stroke="#231f20" stroke-width=".48"/>
<path d="M97.7 211.9h6.4v4.4l-.9 .8h-4.7l-.8-.8z" fill="#dcdddf"/>
<path d="M97.7 211.9v4.4l.8 .8h4.7l.9-.8v-4.4" fill="none" stroke="#231f20" stroke-width=".2"/>
<path d="M82 212h6.4v4.3l-.9 .8h-4.7l-.8-.8z" fill="#dcdddf"/>
<path d="M82 212v4.3l.8 .8h4.7l.9-.8v-4.3" fill="none" stroke="#231f20" stroke-width=".2"/>
<g fill="none" stroke="#231f20" stroke-width=".48">
<path d="M99.8 210.9v.9M102 210.9v.9"/>
<circle cx="97.4" cy="208.8" r=".43"/>
<circle cx="104.3" cy="208.8" r=".43"/>
</g>
<path d="M81.2 210.9h7.1v-3.1h1v3.6l-.2 .4-7.9 .1z" fill="#dcdddf"/>
<path d="M81.2 210.9h7.1v-3.1h1v3.6l-.2 .4-7.9 .1z" fill="none" stroke="#231f20" stroke-width=".2"/>
<path d="M96.2 207.8h2.4v4h-2.4z" fill="#dcdddf"/>
<path d="M96.2 207.8h2.4v4h-2.4z" fill="none" stroke="#231f20" stroke-width=".2"/>
<path d="M103.1 207.8h2.5v4h-2.5z" fill="#dcdddf"/>
<path d="M103.1 207.8h2.5v4h-2.5z" fill="none" stroke="#231f20" stroke-width=".2"/>
<path d="M98.6 210.9h4.5v.9h-4.5z" fill="#dcdddf"/>
<path d="M98.6 210.9h4.5v.9h-4.5z" fill="none" stroke="#231f20" stroke-width=".2"/>
<path d="M99.8 210.9v.9z" fill="#fff"/>
<path d="M99.8 210.9v.9" fill="none" stroke="#231f20" stroke-width=".2"/>
<path d="M102 210.9v.9z" fill="#fff"/>
<path d="M102 210.9v.9" fill="none" stroke="#231f20" stroke-width=".2"/>
<circle cx="97.4" cy="208.8" r=".65" fill="#fff"/>
<circle cx="97.4" cy="208.8" r=".65" fill="none" stroke="#231f20" stroke-width=".2"/>
<circle cx="104.4" cy="208.8" r=".65" fill="#fff"/>
<circle cx="104.4" cy="208.8" r=".65" fill="none" stroke="#231f20" stroke-width=".2"/>
<g fill="#231f20">
<circle cx="110.6" cy="210.8" r=".31"/>
<circle cx="110.6" cy="208.8" r=".31"/>
</g>
<path d="M82 216.3h6.4M82.8 212v5.1M87.5 212v5.1M97.7 216.3h6.4M98.5 211.9v5.2M99.8 204.9h2.2M102.9 203.9v3.7M103.2 211.9v5.2" fill="none" stroke="#231f20" stroke-width=".2"/>
<path d="M98.9 204.9l1.1-.3v.6z" fill="#231f20"/>
<path d="M82 204.9h1.2" fill="none" stroke="#231f20" stroke-width=".2"/>
<g fill="#231f20">
<path d="M81 204.9l1.2-.4v.7z"/>
<path d="M101.7 204.6l1.2 .3-1.2 .3z"/>
</g>
<path d="M85.8 204.9h5.8" fill="none" stroke="#231f20" stroke-width=".2"/>
<g fill="#231f20">
<path d="M89.5 204.9l1.2-.4v.7z"/>
<path d="M86.9 204.5l1.1 .4-1.1 .3z"/>
</g>
<path d="M98.1 201.8h5.5" fill="none" stroke="#231f20" stroke-width=".2"/>
<g fill="#231f20">
<path d="M103.2 201.5l1.2 .3-1.2 .3z"/>
<path d="M97.4 201.8l1.2-.3v.6z"/>
</g>
<path d="M96 198v9.6M96.9 198.8h2.8M102.1 198.8h2.6M105.6 198v9.6M88 203.5v4M89.5 203.5v4" fill="none" stroke="#231f20" stroke-width=".2"/>
<g fill="#231f20">
<path d="M104.5 198.5l1.1 .3-1.1 .3z"/>
<path d="M95.9 198.8l1.2-.3v.6z"/>
</g>
<path d="M115.6 208.4v2.9M115.6 213.3v3" fill="none" stroke="#231f20" stroke-width=".2"/>
<g fill="#231f20">
<path d="M115.6 207.7l.3 1.1h-.6z"/>
<path d="M115.3 216.1h.6l-.3 1.1z"/>
</g>
<path d="M103.2 210.8h8.3M105.7 207.7h10.9M110.6 205.6v8.5" fill="none" stroke="#231f20" stroke-width=".2"/>
<g fill="#231f20">
<path d="M110.6 212l.3 1.1h-.6z"/>
<path d="M110.3 206.5h.6l-.3 1.2z"/>
</g>
<path d="M110.5 202l-4.7 5.5" fill="none" stroke="#231f20" stroke-width=".2"/>
<path d="M105.7 207.1l.5 .4-1.1 .6z" fill="#231f20"/>
<path d="M89.4 214.7l4.3 4.5" fill="none" stroke="#231f20" stroke-width=".2"/>
<path d="M88.7 214l1.1 .6-.5 .4z" fill="#231f20"/>
<g fill="none" stroke="#231f20" stroke-width=".2">
<path d="M81 203.5v7.1M85.2 207.8v.9M85.2 209.2v.5M85.2 210.2v3M85.2 213.7v.6M85.2 214.8v3.8M87.2 208.8h3M95.7 208.8h1M97.2 208.8h.5M97.4 200.8v7.2M97.4 208.5v.6M97.4 209.6v1"/>
<path d="M98.2 208.8h1M98.8 203.9v3.7M100.9 207.5v1M100.9 209v.5M100.9 210v3M100.9 213.5v.5M100.9 214.5v3.8M102.6 208.8h1M103.5 217.3h13.1M104.1 208.8h.5M104.3 200.9v7.1M104.3 208.5v.6"/>
<path d="M104.3 209.6v1M105.1 208.8h6.3M105.7 211.9h5.9"/>
</g>
<text font-size="6.7" fill="#fff" x="197.1" y="292.5">12</text>
<text font-size="5.6" x="149.6" y="13.8">TL-N/TL-Q/TL-G</text>
<text font-size="3.7" x="12" y="99">Accessories (Order Separately)</text>
<g font-size="3.2">
<text x="12.1" y="28.9">TL-N20MD@, TL-N20ME@, TL-N20MY@</text>
<text x="12.4" y="109.5">Y92E-C5</text>
<text x="75" y="109.4">Y92E-C10</text>
<text x="135" y="109.4">Y92E-C20</text>
<text x="12.3" y="193.5">Y92E-N5C15</text>
<text x="74.5" y="193.4">Y92E-N10C15</text>
</g>
<g font-size="3.2" fill="#003380">
<text x="12" y="103.1">Mounting Bracket</text>
<text x="12" y="187.3">Mounting Brackets for Wiring Conduit Use (Sold Separately)</text>
</g>
<g font-size="2.5">
<text x="147.6" y="38.9">Mounting Hole Dimensions</text>
<text x="12" y="177.4">*1. These are the mounting dimensions of the base of the Mounting Bracket.</text>
<text x="12" y="180.3">*2. Provided with the product.</text>
</g>
<g font-size="2.5" fill="#231f20">
<text x="21.3" y="154.6">Applicable Models: TL-N5MY@</text>
<text x="21.3" y="151.6">Applicable Models: TL-N5ME@ *2</text>
<text x="21.3" y="157.6">Applicable Models: TL-N7MD@ *2</text>
<text x="21.3" y="160.6">Material: Zinc-plated iron</text>
<text x="80.6" y="159.2">Applicable Models: TL-N10ME@ *2</text>
<text x="138.9" y="160.2">Applicable Models: TL-N20ME@ *2</text>
<text x="80.6" y="165.2">Applicable Models: TL-N12MD@ *2</text>
<text x="80.6" y="162.2">Applicable Models: TL-N10MY@</text>
<text x="138.9" y="166.2">Applicable Models: TL-N20MD@ *2</text>
<text x="138.9" y="163.2">Applicable Models: TL-N20MY@</text>
<text x="80.6" y="168.2">Material: Zinc-plated iron</text>
<text x="138.9" y="169.2">Material: Zinc-plated iron</text>
<text x="24.6" y="227.1">Applicable Models: TL-N5ME@</text>
<text x="81.5" y="226.3">Applicable Models: TL-N10ME@</text>
<text x="24.6" y="230.1">Applicable Models: TL-N5MY@</text>
<text x="24.6" y="233.1">Applicable Models: TL-N7MD@</text>
<text x="81.5" y="229.3">Applicable Models: TL-N10MY@</text>
<text x="81.5" y="232.3">Applicable Models: TL-N12MD@</text>
<text x="24.6" y="236.1">Material: Zinc-plated iron</text>
<text x="81.5" y="235.3">Material: Zinc-plated iron</text>
</g>
<g font-size="2" fill="#231f20">
<text x="87.5" y="40.4">47</text>
<text x="100.7" y="40.9">Two, 5.5 dia.</text>
<text x="152.6" y="43.3">Two, 5.5-dia. or M5 holes</text>
<text x="69.5" y="50.3">40</text>
<text x="114.4" y="50.3">30±</text>
<text x="94.9" y="59.4">Indicator *2</text>
<text x="154.8" y="55.1">30±</text>
<text x="75.1" y="60.2">8</text>
<text x="84.6" y="60.2">31.8</text>
<text x="105.1" y="69.7">Rubber bushing</text>
<text x="112" y="72">*1</text>
<text x="127.2" y="68">*1. D/Y Models: 6-dia. vinyl-insulated round cable with 2 conductors</text>
<text x="141.8" y="70.3">(Conductor cross section: 0.5 mm , Insulator</text>
<text x="64.5" y="74.4">40</text>
<text x="69.5" y="76.5">30</text>
<text x="141.8" y="72.5">diameter: 1.9 mm), Standard length: 2 m</text>
<text x="141.8" y="74.8">E Models: 6-dia. vinyl-insulated round cable with 3</text>
<text x="141.8" y="77">conductors (Conductor cross section: 0.5 mm ,</text>
<text x="127.2" y="81.5">*2. D1 Models:</text>
<text x="130" y="83.8">D2 Models:</text>
<text x="141.8" y="81.5">Operation indicator (red) and Setting indicator (green)</text>
<text x="141.8" y="83.8">Operation indicator (red)</text>
<text x="141.8" y="79.3">Insulator diameter: 1.9 mm), Standard length: 2 m</text>
<text x="75.2" y="85">1</text>
<text x="88.7" y="84.8">53</text>
<text x="130" y="86">E Models:</text>
<text x="130" y="88.3">Y Models:</text>
<text x="141.8" y="86">Detection indicator (red)</text>
<text x="141.8" y="88.3">Operation indicator (red)</text>
<text x="30.3" y="221.8">C15 conduit screw, JIS-B-0204</text>
<text x="83.2" y="221.2">C15 conduit screw, JIS-B-0204</text>
</g>
<g font-size="2">
<text x="39.2" y="116.7">32</text>
<text x="47.6" y="116.7">Two, M4</text>
<text x="97.4" y="118.1">20</text>
<text x="99.8" y="114.7">34</text>
<text x="105.5" y="118.2">4</text>
<text x="109.6" y="114.7">Two, M4</text>
<text x="155.2" y="118.5">19.5</text>
<text x="159.4" y="114.9">35</text>
<text x="165.4" y="118.5">6</text>
<text x="170.3" y="114.9">Two, M5</text>
<text x="26.8" y="123.3">4.5</text>
<text x="36.9" y="120.3">20</text>
<text x="48.2" y="120.4">3.5</text>
<text x="87.3" y="123.7">4.5</text>
<text x="96.9" y="121.6">18</text>
<text x="146.3" y="121">5.5</text>
<text x="19.4" y="129">*1</text>
<text x="23" y="129.2">12</text>
<text x="49.5" y="129.9">18±</text>
<text x="58.2" y="129.9">25</text>
<text x="77.3" y="130.8">*1 16±</text>
<text x="110" y="130.8">22±</text>
<text x="118.6" y="130.6">30</text>
<text x="136.4" y="129.4">*1 22±</text>
<text x="169.9" y="129.3">30±</text>
<text x="178.5" y="129.3">40</text>
<text x="141.5" y="134.9">9</text>
<text x="21.3" y="138.7">6.5</text>
<text x="26.9" y="139.1">2.3</text>
<text x="53.1" y="141.5">9.5</text>
<text x="82.5" y="140">7</text>
<text x="86.9" y="142.6">2.3</text>
<text x="111.4" y="144.1">14.5</text>
<text x="145.7" y="146.5">3.2</text>
<text x="171.5" y="146.6">24</text>
<text x="42.6" y="202.1">18±</text>
<text x="44.1" y="200.2">25</text>
<text x="54.1" y="202.7">Two, 4.3 dia.</text>
<text x="98.3" y="201.2">22±</text>
<text x="98.3" y="203.7">13±</text>
<text x="99.8" y="199.4">30</text>
<text x="110" y="201.7">Two, 4.3 dia.</text>
<text x="26.1" y="206.2">18</text>
<text x="34.2" y="206.2">2.3</text>
<text x="42.6" y="204.6">11±</text>
<text x="53.3" y="206.1">3.5</text>
<text x="83.6" y="205.4">21</text>
<text x="91.8" y="205.4">2.3</text>
<text x="109.3" y="205.3">3.5</text>
<text x="55.5" y="211.3">5</text>
<text x="57.7" y="213.7">23.8</text>
<text x="109.3" y="215.7">2.3</text>
<text x="111.3" y="210.5">5.5</text>
<text x="113.7" y="212.9">24.3</text>
<text x="53.3" y="216.4">2.3</text>
</g>
<g font-size="1.4" fill="#231f20">
<text x="117.7" y="50">0.45</text>
<text x="158.1" y="54.8">0.2</text>
</g>
<g font-size="1.4">
<text x="23" y="130.4">±0.2</text>
<text x="52.9" y="129.6">0.2</text>
<text x="83.1" y="130.5">0.2</text>
<text x="113.3" y="130.6">0.2</text>
<text x="142.2" y="129.1">0.2</text>
<text x="173.2" y="129">0.2</text>
<text x="45.9" y="201.8">0.3</text>
<text x="101.6" y="203.4">0.2</text>
<text x="101.6" y="200.9">0.3</text>
<text x="45.9" y="204.3">0.2</text>
</g>
<g font-size="1.2" fill="#231f20">
<text x="171.7" y="69.4">2</text>
<text x="182" y="76.2">2</text>
</g>
</svg>
